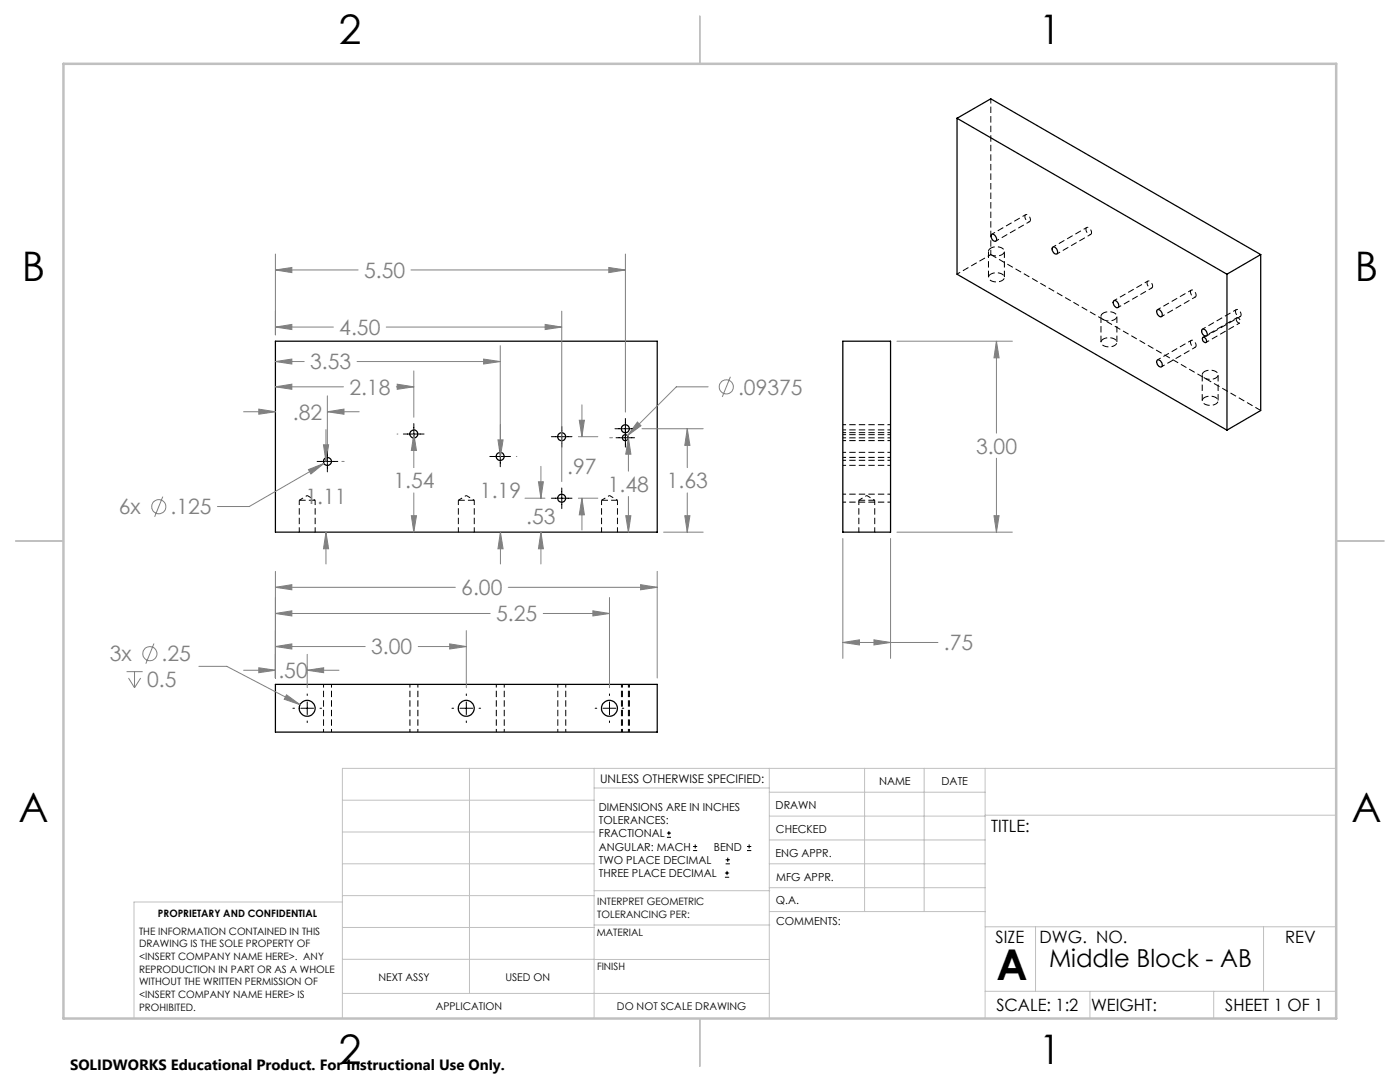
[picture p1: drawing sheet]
<svg xmlns="http://www.w3.org/2000/svg" width="279mm" height="216mm" viewBox="0 0 279 216" stroke-linecap="round" stroke-linejoin="round" font-family="sans-serif">
<path d="M62.9 99.8h-3.2M94.7 99.8h-3.2M123.2 99.8h-3.1M174.6 99.8h-3.2M251.6 81.9l-53.9-31.1" fill="none" stroke="#000" stroke-width=".2" stroke-dasharray="1.3 .6" stroke-linecap="butt"/>
<g fill="none" stroke="#000" stroke-width=".2" stroke-dasharray="1.3 .6" stroke-dashoffset=".6" stroke-linecap="butt">
<path d="M197.7 50.8l-6.7 3.9M198.8 48.1l6.7-3.9M204.7 42.8l-6.7 3.9M210.9 50.7l6.8-3.9M216.9 45.4l-6.8 3.9M229.1 56.1l-6.8 3.9M237.8 57.9l-6.8 3.9M223.1 61.4l6.8-3.9M231.8 63.2l6.7-3.9M231.8 73.2l6.7-3.9M237.8 67.9l-6.8 3.9M240.7 68.3l6.7-3.9"/>
<path d="M240.8 67l6.7-3.8M246.7 61.8l-6.7 3.9M246.8 63.4l-6.7 3.9M168.2 86.3h9.5M168.2 87.9h9.5M168.2 91.8h9.5M168.2 87.4h9.5M168.2 92.9h9.5M177.7 84.7h-9.5M177.7 86.7h-9.5M177.7 98.6h-9.5M177.7 90.3h-9.5"/>
<path d="M177.7 85.8h-9.5M177.7 91.3h-9.5M168.2 100.2h9.5M64.6 136.6v9.5M81.8 136.6v9.5M99 136.6v9.5M111.3 136.6v9.5M124 136.6v9.5M124.2 136.6v9.5M66.2 146.1v-9.5M83.4 146.1v-9.5M100.6 146.1v-9.5"/>
<path d="M112.9 146.1v-9.5M125.4 146.1v-9.5M125.6 146.1v-9.5"/>
</g>
<path d="M197.7 50.8v-31.1M59.7 99.8v6.4M91.5 99.8v6.4M120.1 99.8v6.4M171.4 99.8v6.4M62.9 106.2v-6.4M94.7 106.2v-6.4M123.2 106.2v-6.4M174.6 106.2v-6.4" fill="none" stroke="#000" stroke-width=".2" stroke-dasharray="1.3 .6" stroke-dashoffset=".3" stroke-linecap="butt"/>
<path d="M61.3 98.9l-1.6 .9M62.9 99.8l-1.6-.9M93.1 98.9l-1.6 .9M94.7 99.8l-1.6-.9M121.6 98.9l-1.5 .9M123.2 99.8l-1.6-.9M173 98.9l-1.6 .9M174.6 99.8l-1.6-.9" fill="none" stroke="#000" stroke-width=".2" stroke-dasharray="1.3 .6" stroke-dashoffset=".9" stroke-linecap="butt"/>
<g fill="none" stroke="#000" stroke-width=".25">
<path d="M191 23.6l6.7-3.9 53.9 31.1M191 23.6l53.9 31.1M191 23.6v31.1l53.9 31.1M197.9 46.7a.88 .88 0 0 1 .8 .5 .88 .88 0 0 1-.1 1 .94 .94 0 0 1-.7-1.5zM210 49.4a.74 .74 0 0 1 .8 .1 .74 .74 0 0 1 .3 .7v.2a.48 .48 0 0 1-.6 .3 .48 .48 0 0 1-.4-.5l-.1-.4zM222.3 60a.98 .98 0 0 1 .9 1.3 .9 .9 0 0 1-.9-.4 .9 .9 0 0 1 0-.9zM244.9 54.7v31.1M251.6 50.8l-6.7 3.9M251.6 50.8v31.1l-6.7 3.9M55 68.1h76.2v38.1h-76.2zM168.2 68.1h9.5v38.1h-9.5zM230.9 71.9a.85 .85 0 0 1 .9 .3 .85 .85 0 0 1 .1 .9 .62 .62 0 0 1-1-.5l-.1-.4z"/>
<path d="M230.9 61.9a.85 .85 0 0 1 .9 .2 .85 .85 0 0 1 .1 .9 .62 .62 0 0 1-1-.5l-.1-.3zM239.9 65.8a.83 .83 0 0 1 .9 .3 .83 .83 0 0 1-.1 1 1.02 1.02 0 0 1-.8-1.3zM240 67.3a.6 .6 0 0 1 .7 .4 .6 .6 0 0 1-.1 .7 .74 .74 0 0 1-.6-1.1zM55 136.6h76.2v9.5h-76.2z"/>
<circle cx="65.3" cy="92.1" r=".78"/>
<circle cx="82.6" cy="86.6" r=".81"/>
<circle cx="99.8" cy="91.1" r=".8"/>
<circle cx="112.1" cy="99.4" r=".8"/>
<circle cx="112.1" cy="87.2" r=".8"/>
<circle cx="124.8" cy="85.6" r=".8"/>
<circle cx="124.8" cy="87.3" r=".59"/>
<circle cx="61.3" cy="141.3" r="1.59"/>
<circle cx="93.1" cy="141.3" r="1.59"/>
<circle cx="121.6" cy="141.3" r="1.59"/>
</g>
<path d="M204.5 43.2a.44 .44 0 0 1 .5-.4 .44 .44 0 0 1 .4 .4 .58 .58 0 0 1 .3 .6 .58 .58 0 0 1-.4 .4l-.5-.2-.3-.8M216.7 45.8a.44 .44 0 0 1 .5-.5 .44 .44 0 0 1 .4 .4 .58 .58 0 0 1 .3 .6 .58 .58 0 0 1-.4 .5l-.6-.5-.2-.5M228.9 56.5a.44 .44 0 0 1 .4-.5 .44 .44 0 0 1 .5 .4 .58 .58 0 0 1 .3 .6 .58 .58 0 0 1-.4 .5l-.6-.5-.2-.5M237.6 58.3a.44 .44 0 0 1 .4-.5 .44 .44 0 0 1 .5 .4 .58 .58 0 0 1 .3 .6 .58 .58 0 0 1-.5 .5l-.4-.3-.3-.7M237.6 68.3a.44 .44 0 0 1 .4-.4 .44 .44 0 0 1 .5 .4 .58 .58 0 0 1 .3 .5 .58 .58 0 0 1-.5 .5l-.4-.3-.3-.7M246.6 62.1a.44 .44 0 0 1 .4-.4 .44 .44 0 0 1 .5 .4 .58 .58 0 0 1 .2 .6 .58 .58 0 0 1-.4 .5l-.6-.5-.1-.6" fill="none" stroke="#000" stroke-width=".2" stroke-dasharray="1.3 .6" stroke-dashoffset=".5" stroke-linecap="butt"/>
<path d="M246.7 63.7v-.2a.56 .56 0 0 1 .7 .1 .56 .56 0 0 1 .1 .6v.2a.6 .6 0 0 1-.8-.7" fill="none" stroke="#000" stroke-width=".2" stroke-dasharray="1.3 .6" stroke-dashoffset=".1" stroke-linecap="butt"/>
<path d="M197.7 49.5a1.89 1.89 0 0 1 2.7 .7 1.89 1.89 0 0 1-2.7 .6 .68 .68 0 0 1-.4-.6 .68 .68 0 0 1 .4-.7M197.7 54.7a1.89 1.89 0 0 1 2.7 .6 1.89 1.89 0 0 1-2.7 .7 .68 .68 0 0 1-.4-.7 .68 .68 0 0 1 .4-.6M220.2 62.5a1.89 1.89 0 0 1 2.7 .6 1.89 1.89 0 0 1-2.7 .7 .68 .68 0 0 1-.5-.7 .68 .68 0 0 1 .5-.6M220.2 67.7a1.89 1.89 0 0 1 2.7 .6 1.89 1.89 0 0 1-2.7 .6 .68 .68 0 0 1-.5-.6 .68 .68 0 0 1 .5-.6M240.4 74.1a1.89 1.89 0 0 1 2.7 .7 1.89 1.89 0 0 1-2.7 .6 .68 .68 0 0 1-.5-.6 .68 .68 0 0 1 .5-.7M240.4 79.3a1.89 1.89 0 0 1 2.7 .7 1.89 1.89 0 0 1-2.7 .6 .68 .68 0 0 1-.5-.6 .68 .68 0 0 1 .5-.7" fill="none" stroke="#000" stroke-width=".2" stroke-dasharray="1.3 .6" stroke-dashoffset=".4" stroke-linecap="butt"/>
<path d="M197.3 50.2v5.1M200.4 55.3v-5.1M219.7 63.1v5.2M222.9 68.3v-5.2M239.9 74.8v5.2M243.1 80v-5.2" fill="none" stroke="#000" stroke-width=".2" stroke-dasharray="1.3 .6" stroke-dashoffset="-.1" stroke-linecap="butt"/>
<g fill="none" stroke="#808080" stroke-width=".2">
<path d="M55 53.9l3.2-.5v1zM55 50.7v16.1M55 53.9h16.5M82 53.9h42.8M121.5 53.4l3.3 .5-3.3 .5zM124.8 50.7v31.5M55 77.2l3.2-.5v1zM55 72.1l3.2-.5v1zM55 65.3l3.2-.6v1.1zM55 77.2h13.5M55 72.1h5.7M55 65.3h11.5"/>
<path d="M65.3 79v9.8M71.3 72.1h28.5M77.1 65.3h35M79.1 77.2h3.5M79.3 76.7l3.3 .5-3.3 .5zM82.6 74v9.3M96.5 71.6l3.3 .5-3.3 .5zM99.8 69v18.7M108.8 64.7l3.3 .6-3.3 .5zM112.1 62.1v34M141.3 77.2h-6.3l-9.8 9.7M145.8 75.2l-1.7 4"/>
<path d="M179 68.1h23M198.9 68.1l.5 3.3h-1zM198.9 68.1v18.3M32.5 99.1l-1.6 4M48.6 82.2h6.4M51.6 81.6l3.4 .6-3.4 .5zM61.6 93.7l3.1-1.2-2.6 2.1zM64.6 88.8h1l-.5 3.3zM64.7 92.5l-15 8.6h-6.3M65.1 85.7v6.4M65.3 82.2l3.4-.6v1.1zM65.3 82.2h6.4"/>
<path d="M68.2 92.1h.5M79.2 86.6h.2M82.6 86.6l.5 3.3h-1zM82.6 86.6v6.7M82.6 98.4v7.8M99.4 87.8h1l-.5 3.3zM99.9 84.7v6.4M103 91.1h.2M104.8 99.4h4M107.5 96.1h.9l-.5 3.3zM107.9 93.1v6.3M115.4 99.4h3.9"/>
<path d="M115.4 87.1h3.9M115.6 83.9h1l-.5 3.2zM116.1 99.4l.5 3.3h-1zM116.1 80.8v6.3M116.1 99.4v6.4M121.7 87.3h.5M125.4 87.3l.5 3.3h-1zM125.4 87.3v6.7M125.4 99.1v7.1M127.2 84.2l.7 .7-2.7 2zM128.1 85.5h12.2M137.2 85.5l.5 3.4h-1z"/>
<path d="M137.2 85.5v7.8M137.2 98.4v7.8M198.9 91.4v14.8M55 117.2l3.2-.5v1zM55 114v21.3M55 117.2h35.9M65.1 106.2l.5 3.3h-1zM65.1 106.2v6.3M82.1 102.9h1l-.5 3.3zM99.9 106.2l.5 3.3h-1zM99.9 106.2v6.3M101.4 117.2h29.8"/>
<path d="M107.9 106.2l.5 3.3h-.9zM107.9 106.2v6.3M121.6 119.2v18M124.9 102.9h1l-.5 3.3zM127.8 116.7l3.4 .5-3.4 .5zM131.2 114v21.3M132.4 106.2h7.9M136.7 102.9h1l-.5 3.3zM168.2 107.5v23.9M177.7 107.5v23.9M179 106.2h23M198.4 102.9h1l-.5 3.3z"/>
<path d="M25.3 134h3.2M25.6 135.3l1.2 1.9M26.8 134v3.2M28.1 135.3l-1.3 1.9M30.7 128.4l-1.6 4M39.7 133h5.6l14.6 7.6M48.6 133.7h6.4M51.6 133.2l3.4 .5-3.4 .5zM55 129l3.2-.5v1zM55 122.4l3.2-.5v1zM55 129h17.9M55 122.4h42.8"/>
<path d="M57.2 138.6l2.7 2-3.2-1.1zM61.3 133.7l3.3-.5v1zM61.3 130.6v6.6M61.3 133.7h6.4M83.5 129h9.6M89.7 128.5l3.4 .5-3.4 .5zM93.1 125.8v11.4M108.4 122.4h13.2M118.3 121.9l3.3 .5-3.3 .5zM168.2 128.2l3.3-.5v1zM168.2 128.2h19M174.4 127.7l3.3 .5-3.3 .5z"/>
<circle cx="145" cy="77.2" r="1.41"/>
<circle cx="31.7" cy="101.1" r="1.4"/>
<circle cx="29.9" cy="130.4" r="1.41"/>
</g>
<g fill="none" stroke="#000" stroke-width=".2">
<path d="M63.3 92.1h4.1M65.3 90v4.2M80.5 86.6h4.1M82.6 84.5v4.2M97.8 91.1h4.1M99.8 89v4.1M110 87.1h4.2M110 99.4h4.2M112.1 85.1v4.1M112.1 97.4v4.1M122.7 85.5h4.2M122.9 87.3h3.7"/>
<path d="M124.8 83.5v5.7M61.3 138.5v.3M93.1 138.5v.3M121.6 138.5v.3M58.5 141.3h.3M60 141.3h2.6M61.3 140.1v2.5M61.3 143.9v.3M63.9 141.3h.3M90.2 141.3h.3M91.8 141.3h2.5M93.1 140.1v2.5"/>
<path d="M93.1 143.9v.3M95.6 141.3h.3M118.8 141.3h.3M120.4 141.3h2.5M121.6 140.1v2.5M121.6 143.9v.3M124.2 141.3h.3M133.1 167.1h.8M133.1 166.2h.8M133.5 165.8v.9M138.3 169.7h.8M138.3 168.9h.8"/>
<path d="M138.7 168.5v.8M144.7 175h.8M144.7 174.2h.8M144.8 172.4h.9M144.8 171.6h.9M145.1 173.8v.8M145.2 171.1v.9M149.1 169.7h.8M149.1 168.9h.8M149.5 168.5v.8"/>
</g>
<g fill="none" stroke="#c0c0c0" stroke-width=".2">
<path d="M68.3 159.7h50.3M93.7 153.3v44.9M118.6 153.3v49.9M118.6 157.2h34.9M153.5 153.3v49.9M153.5 158.1h43.1M172.5 153.3v28.6M184.4 153.3v28.6M196.6 153.3v49.9M266.7 153.3h-198.4v49.9M68.3 178.7h50.3M68.3 172.4h50.3"/>
<path d="M68.3 166h50.3M68.3 180h-41.6v23.2M118.6 177.7h35M153.5 167.6h43.1M153.5 162.8h43.1M153.5 172.4h43.1M153.5 177.1h43.1M196.6 162.7h70.1M68.3 198.2h85.2M68.3 191.4l85.2 .1M68.3 185.1h50.3M118.6 184.6h35"/>
<path d="M153.6 181.9h43M196.6 197.8h70.1M196.6 184.9h70.1M206.7 184.9v12.9M217.5 197.8v5.4M242.2 197.8v5.4M252.2 184.9v12.9"/>
</g>
<path d="M139.7 3.2v9.5M3.1 107.9h9.6M266.7 107.9h9.5M139.7 203.2v9.6" fill="none" stroke="#c0c0c0" stroke-width=".25"/>
<path d="M12.7 12.7h254v190.5h-254z" fill="none" stroke="#c0c0c0" stroke-width=".5"/>
<path d="M174.4 127.7l3.3 .5-3.3 .5zM168.2 128.2l3.3-.5v1zM198.4 102.9h1l-.5 3.3zM198.9 68.1l.5 3.3h-1zM65.3 82.2l3.4-.6v1.1zM51.6 81.6l3.4 .6-3.4 .5zM55 77.2l3.2-.5v1zM79.3 76.7l3.3 .5-3.3 .5zM96.5 71.6l3.3 .5-3.3 .5zM55 72.1l3.2-.5v1zM108.8 64.7l3.3 .6-3.3 .5zM55 65.3l3.2-.6v1.1zM121.5 53.4l3.3 .5-3.3 .5zM55 53.9l3.2-.5v1zM61.6 93.7l.5 .9 2.6-2.1zM64.6 88.8h1l-.5 3.3zM65.1 106.2l.5 3.3h-1zM82.6 86.6l.5 3.3h-1zM82.1 102.9h1l-.5 3.3zM99.4 87.8h1l-.5 3.3zM99.9 106.2l.5 3.3h-1zM107.5 96.1h.9l-.5 3.3zM107.9 106.2l.5 3.3h-.9zM116.1 99.4l.5 3.3h-1zM115.6 83.9h1l-.5 3.2zM127.2 84.2l-2 2.7 2.7-2zM125.4 87.3l.5 3.3h-1zM124.9 102.9h1l-.5 3.3zM137.2 85.5l.5 3.4h-1zM136.7 102.9h1l-.5 3.3zM127.8 116.7l3.4 .5-3.4 .5zM55 117.2l3.2-.5v1zM51.6 133.2l3.4 .5-3.4 .5zM61.3 133.7l3.3-.5v1zM55 129l3.2-.5v1zM89.7 128.5l3.4 .5-3.4 .5zM55 122.4l3.2-.5v1zM118.3 121.9l3.3 .5-3.3 .5zM57.2 138.6l-.5 .9 3.2 1.1z" fill="#808080"/>
<text font-size="8.5" x="198.9" y="195.5">A</text>
<g font-size="8.1">
<text x="67.6" y="8.9">2</text>
<text x="207.3" y="8.9">1</text>
<text x="4.4" y="56.1">B</text>
<text x="270.4" y="56.1">B</text>
<text x="3.7" y="164.1">A</text>
<text x="269.7" y="164.1">A</text>
<text x="67.6" y="212.4">2</text>
<text x="207.3" y="212.4">1</text>
</g>
<text font-size="4.9" x="209.4" y="193">Middle Block - AB</text>
<g font-size="4.2" fill="#808080">
<text x="72.7" y="55.5">5.50</text>
<text x="67.7" y="66.8">4.50</text>
<text x="61.9" y="73.7">3.53</text>
<text x="58.5" y="83.7">.82</text>
<text x="69.7" y="78.8">2.18</text>
<text x="147.3" y="78.7">.09375</text>
<text x="113.2" y="94.6">.97</text>
<text x="194.8" y="90.5">3.00</text>
<text x="61" y="100.6">1.11</text>
<text x="78.5" y="97.4">1.54</text>
<text x="95.8" y="99.3">1.19</text>
<text x="121.3" y="98.1">1.48</text>
<text x="133.1" y="97.4">1.63</text>
<text x="23.7" y="102.6">6x</text>
<text x="34" y="102.6">.125</text>
<text x="105" y="104.5">.53</text>
<text x="92.1" y="118.8">6.00</text>
<text x="99" y="124">5.25</text>
<text x="21.9" y="132">3x</text>
<text x="32.3" y="132">.25</text>
<text x="74.1" y="130.6">3.00</text>
<text x="188.4" y="129.8">.75</text>
<text x="29.4" y="137.1">0.5</text>
<text x="55.6" y="135.3">.50</text>
</g>
<g font-size="3.4">
<text x="197.8" y="166">TITLE:</text>
<text x="198.7" y="188.1">SIZE</text>
<text x="207.5" y="188.1">DWG. NO.</text>
<text x="256.5" y="188.2">REV</text>
<text x="198.8" y="201.7">SCALE: 1:2</text>
<text x="217.7" y="201.8">WEIGHT:</text>
<text x="244.5" y="201.7">SHEET 1 OF 1</text>
</g>
<text font-size="3" x="14" y="213.5">SOLIDWORKS Educational Product. For Instructional Use Only.</text>
<text font-size="2.4" x="119.8" y="156.2">UNLESS OTHERWISE SPECIFIED:</text>
<g font-size="2.2">
<text x="119.5" y="161.8">DIMENSIONS ARE IN INCHES</text>
<text x="154.8" y="161.4">DRAWN</text>
<text x="175.4" y="156.6">NAME</text>
<text x="187.9" y="156.7">DATE</text>
<text x="119.5" y="164.4">TOLERANCES:</text>
<text x="119.5" y="167.1">FRACTIONAL</text>
<text x="154.9" y="166.3">CHECKED</text>
<text x="119.5" y="169.7">ANGULAR: MACH</text>
<text x="119.5" y="172.4">TWO PLACE DECIMAL</text>
<text x="142.5" y="169.7">BEND</text>
<text x="154.8" y="170.9">ENG APPR.</text>
<text x="119.5" y="175">THREE PLACE DECIMAL</text>
<text x="154.9" y="175.7">MFG APPR.</text>
<text x="154.9" y="180.4">Q.A.</text>
<text x="154.9" y="184.6">COMMENTS:</text>
</g>
<g font-size="2.1">
<text x="75.5" y="195.7">NEXT ASSY</text>
<text x="100.9" y="195.7">USED ON</text>
<text x="86.9" y="201.5">APPLICATION</text>
<text x="123.1" y="201.6">DO NOT SCALE DRAWING</text>
</g>
<g font-size="2">
<text x="31.5" y="182.9">PROPRIETARY AND CONFIDENTIAL</text>
<text x="119.2" y="180.6">INTERPRET GEOMETRIC</text>
<text x="119.2" y="183.1">TOLERANCING PER:</text>
<text x="27.8" y="186.5">THE INFORMATION CONTAINED IN THIS</text>
<text x="27.8" y="189">DRAWING IS THE SOLE PROPERTY OF</text>
<text x="27.8" y="191.6">&lt;INSERT COMPANY NAME HERE&gt;. ANY</text>
<text x="119.1" y="186.7">MATERIAL</text>
<text x="27.8" y="194.1">REPRODUCTION IN PART OR AS A WHOLE</text>
<text x="27.8" y="196.6">WITHOUT THE WRITTEN PERMISSION OF</text>
<text x="119.1" y="193.5">FINISH</text>
<text x="27.8" y="199.1">&lt;INSERT COMPANY NAME HERE&gt; IS</text>
<text x="27.8" y="201.7">PROHIBITED.</text>
</g>
</svg>
